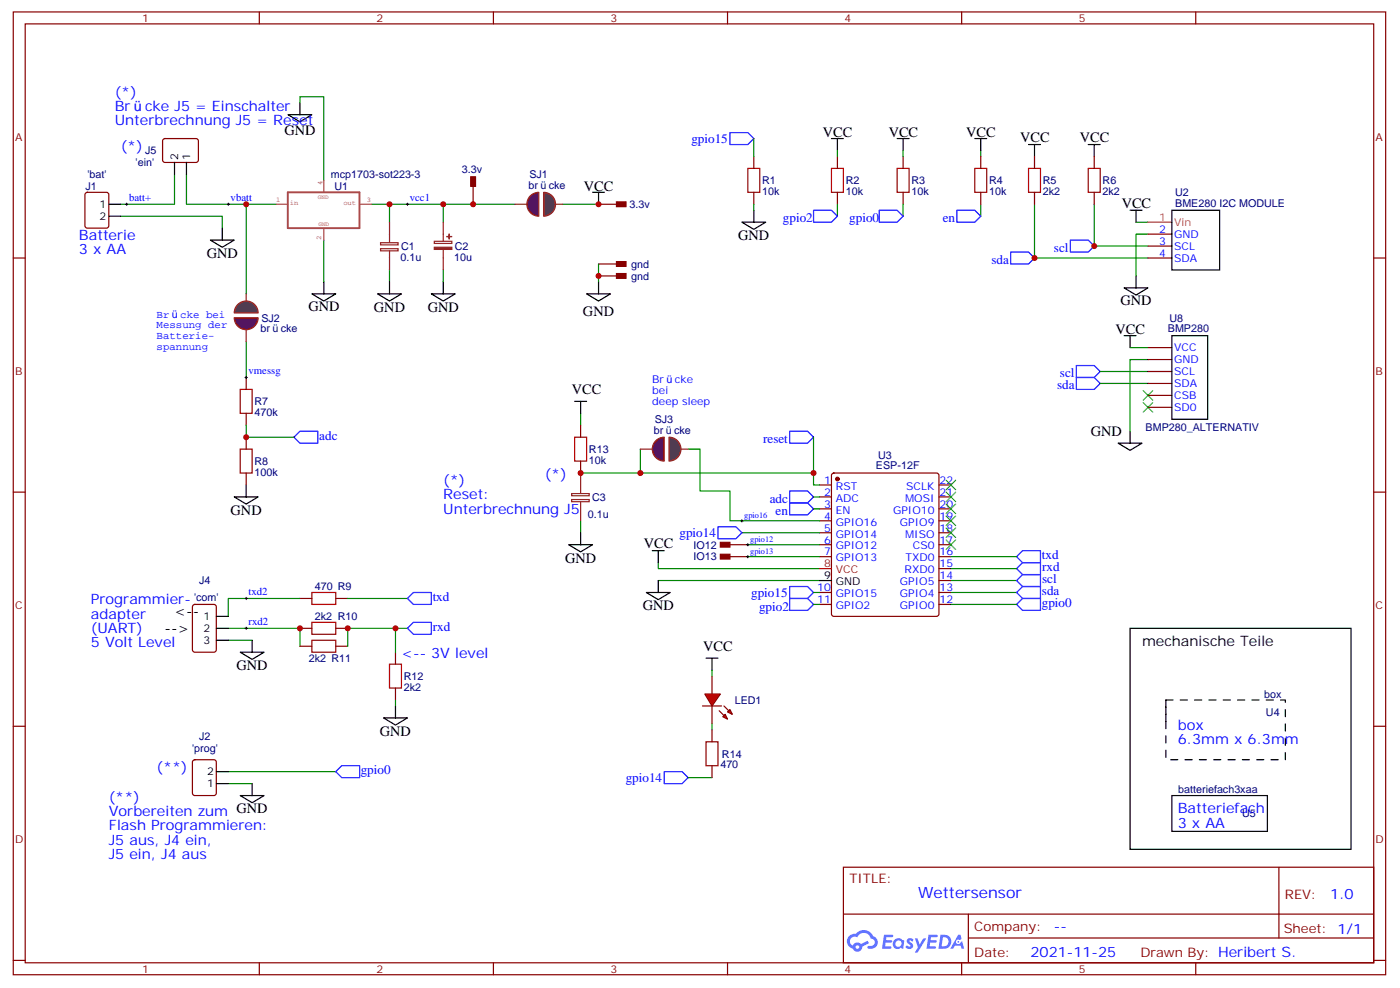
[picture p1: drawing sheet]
<svg xmlns="http://www.w3.org/2000/svg" width="413mm" height="292mm" viewBox="0 0 413 292" stroke-linecap="round" stroke-linejoin="round" font-family="sans-serif">
<g fill="none" stroke="#870000" stroke-width=".35">
<path d="M3.9 3.5h405.4v284.4h-405.4zM7.4 7.1h398.3v277.2h-398.3zM76.6 3.5v3.6M145.7 3.5v3.6M214.9 3.5v3.6M284 3.5v3.6M353.2 3.5v3.6M3.9 76.2h3.5M405.7 76.2h3.6M3.9 145.3h3.5M405.7 145.3h3.6M3.9 214.5h3.5"/>
<path d="M405.7 214.5h3.6M249.1 256.1h156.6v28.2h-156.6zM377.7 256.1v20.9M249.1 270h156.5M286 277h119.6M286 270v14.1M3.9 283.6h3.5M76.6 284.3v3.6M145.7 284.3v3.6M214.9 284.3v3.6M284 284.3v3.6M353.2 284.3v3.6"/>
<path d="M405.7 283.6h3.6"/>
</g>
<g fill="#5487ff">
<path d="M268.1 277.3a1.22 1.22 0 0 1 1.7 .3l-.4 .5a.47 .47 0 0 0-.3-.4 .47 .47 0 0 0-.5 .2l.1 .3a1.14 1.14 0 0 1 .8 1.7 1.14 1.14 0 0 1-1.9 0l-.2-.2 .5-.5 .7 .4a.29 .29 0 0 0 .3-.3 .29 .29 0 0 0-.2-.3 1.04 1.04 0 0 1-.6-1.7z"/>
<path d="M261.1 276h2.3l.4 .2-.2 .5-1.8 .1-.1 .8h1.5l.3 .4-.4 .4h-1.5l-.2 1.1h1.7l.2 .3-.2 .3-2.6 .1z"/>
<path d="M274.2 276h2.4l.3 .2-.1 .5-1.8 .1-.2 .8h1.6l.3 .4-.4 .4h-1.6l-.1 1.1h1.7l.2 .3-.2 .3-2.7 .1z"/>
<path d="M283 276.1h.7l.3 1.2-.6 .3a.69 .69 0 0 0-1 .3 .69 .69 0 0 0 .4 1 .69 .69 0 0 0 .9-.7l.5-.2 .6 2.2h-.8l-.3-.9h-1.7l-.5 .9h-.8z"/>
<path d="M270.2 277.1h.8l.6 1.8 1.1-1.8h.9l-2.6 4.2h-.8l.9-1.5z"/>
<path d="M277.8 276.1l-.6 4.1h1.3a2.11 2.11 0 0 0 2.5-2.1 2.11 2.11 0 0 0-2.5-2zM278.5 276.8a1.39 1.39 0 0 1 1.7 1.4 1.39 1.39 0 0 1-1.8 1.3h-.3z"/>
<path d="M264.1 277.7a1.54 1.54 0 0 0-.1 2.1 1.54 1.54 0 0 0 2.1 .2l.7 .2 .3-2.3-.2-.2-.4-.1a1.49 1.49 0 0 0-2.4 .1zM264.3 278.7a.95 .95 0 0 1 1.9 0 .95 .95 0 0 1-1.9 0z"/>
<path d="M250.8 276.4a2.18 2.18 0 0 0 1.1 3.7 1.44 1.44 0 0 0 1.6 1 1.44 1.44 0 0 0 1.2-1.5l2-1-.5-.8-1.9 1a1.47 1.47 0 0 0-2.4 .4 1.39 1.39 0 0 1-.7-1.9 1.39 1.39 0 0 1 2-.5 2.12 2.12 0 0 1 2.2-1.3 2.12 2.12 0 0 1 1.9 1.7 1.14 1.14 0 0 1 1 1.4 1.14 1.14 0 0 1-1.6 .8 .43 .43 0 0 0-.5 .3 .43 .43 0 0 0 .4 .5 1.98 1.98 0 0 0 2.5-1.2 1.98 1.98 0 0 0-1.2-2.5 3.1 3.1 0 0 0-5.3-.7l-.9 .1zM252.7 279.7a.55 .55 0 0 1 1.1 0 .55 .55 0 0 1-1.1 0z"/>
<circle cx="283" cy="278.1" r=".26"/>
</g>
<g fill="none" stroke="#008700" stroke-width=".35">
<path d="M88.6 30.3v-1.7h7v24.7M55.1 51.5v8.8h17.6v26.5M247.3 44.4v1.8M266.7 44.4v1.8M289.7 44.4v1.8M35.7 63.9h30v3.5M95.6 70.9v12.4M109.7 60.3h5.3v5.3M115 60.3h15.9v5.3M115 79.7v3.6M222.6 60.3v1.8M247.3 60.3v3.6"/>
<path d="M266.7 60.3v3.6M289.7 60.3v3.6M305.5 60.3v15.9h33.6M323.2 60.3v12.4h15.9M335.5 65.6h3.6M339.1 69.1h-3.6v12.4M72.7 100.9v10.6M72.7 125.6v3.5h14.1M171.5 139.7h68.8M171.5 122.1v3.5M203.2 132.6h3.6v12.4h8.8v8.8h26.4M240.3 129.1v14.1h1.7"/>
<path d="M171.5 153.8v3.5M240.3 150.3h1.7M240.3 146.8h1.7M88.6 176.7h-21.2v5.3M194.4 166.2v1.7h47.6M194.4 171.4h47.6M240.3 175h1.7M240.3 178.5h1.7M280.8 178.5h19.4M280.8 171.4h19.4M280.8 175h19.4M280.8 164.4h19.4"/>
<path d="M280.8 167.9h19.4M67.4 185.6h21.2v5.3M67.4 189.1h7.1M102.7 185.6v5.3M116.8 185.6v7M67.4 227.9h31.8M67.4 231.4h7.1"/>
</g>
<g fill="none" stroke="#00f" stroke-width=".35">
<path d="M215.6 39.2h5.3l1.7 1.7-1.7 1.8h-5.3zM240.3 62.1h5.3l1.7 1.8-1.7 1.7h-5.3zM259.7 62.1h5.3l1.7 1.8-1.7 1.7h-5.3zM282.6 62.1h5.3l1.8 1.8-1.8 1.7h-5.3zM298.5 74.4h5.3l1.7 1.8-1.7 1.8h-5.3zM316.1 70.9h5.3l1.8 1.8-1.8 1.7h-5.3zM86.8 129.1l1.8-1.7h5.3v3.5h-5.3zM233.2 127.4h5.3l1.8 1.7-1.8 1.8h-5.3zM233.2 148.5h5.3l1.8 1.8-1.8 1.7h-5.3zM233.2 145h5.3l1.8 1.8-1.8 1.7h-5.3zM233.2 176.7h5.3l1.8 1.8-1.8 1.8h-5.3zM233.2 173.2h5.3l1.8 1.8-1.8 1.7h-5.3z"/>
<path d="M300.2 171.4l1.8-1.7h5.3v3.5h-5.3zM300.2 164.4l1.8-1.8h5.3v3.6h-5.3zM300.2 167.9l1.8-1.7h5.3v3.5h-5.3zM302 173.2h5.3v3.5h-5.3l-1.8-1.7zM302 176.7h5.3v3.6h-5.3l-1.8-1.8zM99.2 227.9l1.7-1.8h5.3v3.6h-5.3z"/>
</g>
<g fill="none" stroke="#000" stroke-width=".35">
<path d="M85.1 33.9h7l-3.5 2.1zM88.6 30.3v3.6M175 56.8h3.5M176.8 56.8v3.5M245.6 40.9h3.5M247.3 40.9v3.5M265 40.9h3.5M266.7 40.9v3.5M287.9 40.9h3.5M289.7 40.9v3.5M303.8 42.7h3.5M305.5 42.7v3.5"/>
<path d="M321.4 42.7h3.5M323.2 42.7v3.5M62.1 70.9h7.1l-3.5 2.1zM65.7 67.4v3.5M219.1 65.6h7.1l-3.6 2.1zM222.6 62.1v3.5M333.8 62.1h3.5M335.5 62.1v3.5M346.1 62.1h14.1v17.6h-14.1zM92.1 86.8h7.1l-3.6 2.1zM95.6 83.3v3.5M111.5 86.8h7.1l-3.6 2.1z"/>
<path d="M115 83.3v3.5M127.4 86.8h7l-3.5 2.1zM130.9 83.3v3.5M332 85h7.1l-3.6 2.1zM335.5 81.5v3.5M169.7 118.5h3.5M171.5 118.5v3.6M69.2 146.8h7l-3.5 2.1zM72.7 143.2v3.6M171.5 157.3v3.6M168 160.9h7l-3.5 2.1zM190.9 175h7l-3.5 2.1z"/>
<path d="M192.7 162.6h3.5M194.4 162.6v3.6M194.4 171.4v3.6M242 171.4h3.6M70.9 192.6h7.1l-3.5 2.1zM74.5 189.1v3.5M113.3 212h7l-3.5 2.1zM116.8 208.5v3.5M70.9 234.9h7.1l-3.5 2.2zM74.5 231.4v3.5M346.1 234.9h28.2v10.6h-28.2z"/>
</g>
<g fill="none" stroke="#a10000" stroke-width=".35">
<path d="M220.9 49.7h3.5v7.1h-3.5zM245.6 49.7h3.5v7.1h-3.5zM265 49.7h3.5v7.1h-3.5zM287.9 49.7h3.5v7.1h-3.5zM303.8 49.7h3.5v7.1h-3.5zM321.4 49.7h3.5v7.1h-3.5zM70.9 115h3.6v7.1h-3.6zM70.9 132.6h3.6v7.1h-3.6zM169.7 129.1h3.5v7.1h-3.5zM92.1 175h7.1v3.5h-7.1zM92.1 183.8h7.1v3.5h-7.1zM92.1 189.1h7.1v3.5h-7.1z"/>
<path d="M115 196.1h3.6v7.1h-3.6z"/>
</g>
<g fill="none" stroke="#870000" stroke-width=".35">
<path d="M222.6 46.2v3.5M222.6 56.8v3.5M247.3 46.2v3.5M247.3 56.8v3.5M266.7 46.2v3.5M266.7 56.8v3.5M289.7 46.2v3.5M289.7 56.8v3.5M305.5 46.2v3.5M305.5 56.8v3.5M323.2 46.2v3.5M323.2 56.8v3.5"/>
<path d="M339.1 69.1h7M339.1 72.7h7M339.1 76.2h7M72.7 111.5v3.5M72.7 122.1v3.5M72.7 129.1v3.5M72.7 139.7v3.5M171.5 125.6v3.5M171.5 136.2v3.5M245.8 139.9l.5-.2h30.3l.5 .2 .2 .5v40.9l-.2 .5-.5 .2h-30.3l-.5-.2-.2-.5v-40.9zM242 143.2h3.6M242 146.8h3.6"/>
<path d="M242 150.3h3.6M242 153.8h3.6M242 157.3h3.6M277.3 143.2h3.5M277.3 146.8h3.5M277.3 150.3h3.5M277.3 153.8h3.5M277.3 157.3h3.5M88.6 176.7h3.5M99.2 176.7h3.5M242 160.9h3.6M242 164.4h3.6"/>
<path d="M242 175h3.6M242 178.5h3.6M277.3 160.9h3.5M277.3 164.4h3.5M277.3 175h3.5M277.3 178.5h3.5M277.3 171.4h3.5M277.3 167.9h3.5M88.6 185.6h3.5M88.6 190.9h3.5M99.2 185.6h3.5M99.2 190.9h3.5"/>
<path d="M116.8 192.6v3.5M116.8 203.2v3.5"/>
</g>
<circle cx="247.3" cy="141.5" r=".53" fill="#870000" stroke="#870000" stroke-width=".35"/>
<path d="M242 167.9h3.6" fill="none" stroke="#f00" stroke-width=".35"/>
<path d="M279.4 141.8l2.9 2.8M279.4 145.3l2.9 2.9M279.4 148.9l2.9 2.8M279.4 152.4l2.9 2.8M279.4 155.9l2.9 2.8M279.4 159.5l2.9 2.8M282.3 141.8l-2.9 2.8M282.3 145.3l-2.9 2.9M282.3 148.9l-2.9 2.8M282.3 152.4l-2.9 2.8M282.3 155.9l-2.9 2.8M282.3 159.5l-2.9 2.8" fill="none" stroke="#3c3" stroke-width=".35"/>
<path d="M339.1 65.6h7" fill="none" stroke="#f60" stroke-width=".35"/>
<path d="M344.3 206.7h35.3v17.7h-35.3v-17.7v7.1" fill="none" stroke="#000" stroke-width=".35" stroke-dasharray="2.1 2.1"/>
<path d="M85 56.8h21.2v10.6h-21.2z" fill="none" stroke="#a64a4a" stroke-width=".56"/>
<path d="M95.6 53.3v3.4M81.5 60.3h3.5M95.6 67.4v3.5M106.3 60.3h3.4" fill="none" stroke="#a64a4a" stroke-width=".35"/>
<path d="M112.4 71.7h5.2v.6h-5.2zM112.4 73.4h5.2v.7h-5.2zM115 65.6v6M115 74.1v5.6M171.5 139.7v6M168.8 145.8h5.2v.6h-5.2zM168.8 147.5h5.2v.7h-5.2zM171.5 148.2v5.6" fill="none" stroke="#8c2424" stroke-width=".35"/>
<path d="M212.8 160.2h2.8v1.4h-2.8z" fill="#600" stroke="#870000" stroke-width=".35"/>
<path d="M213.8 160.9h7.1" fill="none" stroke="#870000" stroke-width=".35"/>
<path d="M212.8 163.7h2.8v1.4h-2.8z" fill="#600" stroke="#870000" stroke-width=".35"/>
<path d="M213.8 164.4h7.1" fill="none" stroke="#870000" stroke-width=".35"/>
<path d="M139 52.2h1.4v2.8h-1.4z" fill="#600" stroke="#870000" stroke-width=".35"/>
<path d="M139.7 53.3v7" fill="none" stroke="#870000" stroke-width=".35"/>
<path d="M51.5 51.5v8.8h-15.8M222.6 40.9v5.3M130.9 79.7v3.6M219.1 157.3h22.9M102.7 176.7h17.6M220.9 160.9h21.1M220.9 164.4h21.1M102.7 185.6h17.6M116.8 206.7v1.8" fill="none" stroke="#008700" stroke-width=".35"/>
<g fill="none" stroke="#000" stroke-width=".3">
<path d="M37.4 60v.7M67.4 60v.7M37.1 60.3h.7M67.1 60.3h.7M72.4 111.5h.7M72.7 111.1v.7M218.8 153.8h.7M219.1 153.5v.7M72.4 176.7h.7M72.7 176.4v.7M220.5 160.9h.7M220.5 164.4h.7"/>
<path d="M220.9 160.5v.7M220.9 164v.7M72.4 185.6h.7M72.7 185.2v.7"/>
</g>
<path d="M120.3 176.7l1.8-1.7h5.3v3.5h-5.3zM122.1 183.8h5.3v3.5h-5.3l-1.8-1.7z" fill="none" stroke="#00f" stroke-width=".35"/>
<path d="M173.2 86.8h7.1l-3.5 2.1zM176.8 83.3v3.5M333.8 185.6h65.2v65.2h-65.2z" fill="none" stroke="#000" stroke-width=".35"/>
<path d="M128.3 71.3h5.2v.6h-5.2zM130.9 65.6v5.7M130.9 73.7v6" fill="none" stroke="#8c2424" stroke-width=".35"/>
<g fill="#8c2424" stroke="#8c2424" stroke-width=".35">
<path d="M128.3 73h5.2v.7h-5.2z"/>
<path d="M132 69.8l1.4 .1z"/>
<path d="M132.6 69.1l.1 1.5z"/>
</g>
<path d="M182.1 80.8h2.8v1.4h-2.8z" fill="#600" stroke="#870000" stroke-width=".35"/>
<path d="M176.8 81.5h7" fill="none" stroke="#870000" stroke-width=".35"/>
<path d="M72.7 60.3h8.8" fill="none" stroke="#008700" stroke-width=".35"/>
<path d="M182.1 77.3h2.8v1.4h-2.8z" fill="#600" stroke="#870000" stroke-width=".35"/>
<path d="M176.8 78h7" fill="none" stroke="#870000" stroke-width=".35"/>
<path d="M182.1 59.6h2.8v1.4h-2.8z" fill="#600" stroke="#870000" stroke-width=".35"/>
<path d="M176.8 60.3h7M339.1 102.7h7M339.1 106.2h7M339.1 113.2h7M339.1 109.7h7M339.1 116.8h7M339.1 120.3h7" fill="none" stroke="#870000" stroke-width=".35"/>
<path d="M130.9 60.3h21.2M166.2 60.3h10.6M176.8 78v5.3M324.9 109.7h14.2M324.9 113.2h14.2M333.8 102.7h5.3M339.1 106.2h-5.3v21.2M189.1 132.6v7.1" fill="none" stroke="#008700" stroke-width=".35"/>
<path d="M332 99.1h3.5M333.8 99.1v3.6M346.1 99.1h10.6v24.7h-10.6zM330.2 130.9h7.1l-3.5 2.1zM333.8 127.4v3.5" fill="none" stroke="#000" stroke-width=".35"/>
<path d="M317.9 111.5h5.3l1.7 1.7-1.7 1.8h-5.3zM317.9 107.9h5.3l1.7 1.8-1.7 1.8h-5.3z" fill="none" stroke="#00f" stroke-width=".35"/>
<path d="M337.6 115.4l2.9 2.8M337.6 118.9l2.9 2.8M340.5 115.4l-2.9 2.8M340.5 118.9l-2.9 2.8" fill="none" stroke="#3c3" stroke-width=".35"/>
<path d="M120.3 60v.7M120 60.3h.7" fill="none" stroke="#000" stroke-width=".3"/>
<path d="M152.1 60.3h4.9M162.7 60.3h3.5" fill="none" stroke="#8c2424" stroke-width=".35"/>
<path d="M156.6 57.8a3.5 3.5 0 0 1 2.5-1v7.1a3.5 3.5 0 0 1-3.2-2.2 3.5 3.5 0 0 1 .7-3.9z" fill="#603" stroke="#8c2424" stroke-width=".35"/>
<path d="M160.5 56.8a3.5 3.5 0 0 1 3.6 3.5 3.5 3.5 0 0 1-3.6 3.6z" fill="#633" stroke="#8c2424" stroke-width=".35"/>
<path d="M72.7 86.8v3.5M72.7 96v4.9" fill="none" stroke="#8c2424" stroke-width=".35"/>
<path d="M69.2 93.8h7a3.5 3.5 0 0 1-3.5 3.6 3.5 3.5 0 0 1-3.5-3.6z" fill="#603" stroke="#8c2424" stroke-width=".35"/>
<path d="M70.2 89.9a3.5 3.5 0 0 1 3.9-.7 3.5 3.5 0 0 1 2.1 3.2h-7a3.5 3.5 0 0 1 1-2.5z" fill="#633" stroke="#8c2424" stroke-width=".35"/>
<path d="M189.1 132.6h5M199.7 132.6h3.5" fill="none" stroke="#8c2424" stroke-width=".35"/>
<path d="M193.7 130.2a3.5 3.5 0 0 1 2.5-1.1v7.1a3.5 3.5 0 0 1-3.3-2.2 3.5 3.5 0 0 1 .8-3.8z" fill="#603" stroke="#8c2424" stroke-width=".35"/>
<path d="M197.6 129.1a3.5 3.5 0 0 1 3.5 3.5 3.5 3.5 0 0 1-3.5 3.6z" fill="#633" stroke="#8c2424" stroke-width=".35"/>
<path d="M212.1 155.6h5.2l1.8 1.7-1.8 1.8h-5.2zM196.2 227.9h5.3l1.7 1.8-1.7 1.7h-5.3z" fill="none" stroke="#00f" stroke-width=".35"/>
<path d="M208.5 194.4h3.6M210.3 194.4v3.5" fill="none" stroke="#000" stroke-width=".35"/>
<path d="M210.3 197.9v1.8M210.3 213.8v1.7M203.2 229.7h7.1" fill="none" stroke="#008700" stroke-width=".35"/>
<g fill="#f00" stroke="#870000" stroke-width=".35">
<path d="M208.2 205h4.6l-2.5 3.5z"/>
<path d="M207.5 208.5h5.6z"/>
</g>
<g fill="#870000" stroke="#870000" stroke-width=".35">
<path d="M213.8 208.5l1.4 1.4z"/>
<path d="M212.4 209.9l1.4 1.4z"/>
</g>
<g fill="#f00" stroke="#870000" stroke-width=".35">
<path d="M214.9 210.3l.7-.8 .7 1.5z"/>
<path d="M214.2 211l.7 1.4-1.4-.7z"/>
</g>
<path d="M25.3 57l.5-.2h5.6l.7 .4v9.5l-.4 .6-5.9 .1-.7-.5v-9.4zM48.2 41.1l.5-.2 9.5 .1 .4 .6-.1 5.9-.6 .5-9.5-.1-.4-.6v-5.7zM57.1 178.7l.4-.2h5.7l.6 .4 .1 13-.5 .7h-5.9l-.6-.4-.1-13zM210.3 199.7v5.3M210.3 208.5v5.3M210.3 215.5v3.6M57.1 224.6l.4-.2h5.7l.6 .4 .1 9.4-.5 .7h-5.9l-.6-.4-.1-9.4zM210.3 226.1v3.6" fill="none" stroke="#870000" stroke-width=".35"/>
<path d="M208.5 219.1h3.6v7h-3.6z" fill="none" stroke="#a10000" stroke-width=".35"/>
<path d="M51.5 48v3.5M55.1 48v3.5M32.1 60.3h3.6M32.1 63.9h3.6M63.9 189.1h3.5M63.9 182h3.5M63.9 185.6h3.5M63.9 231.4h3.5M63.9 227.9h3.5" fill="none" stroke="#000" stroke-width=".35"/>
<g fill="#c00">
<circle cx="305.5" cy="76.2" r=".88"/>
<circle cx="323.2" cy="72.7" r=".88"/>
<circle cx="240.3" cy="139.7" r=".88"/>
<circle cx="88.6" cy="185.6" r=".88"/>
<circle cx="102.7" cy="185.6" r=".88"/>
<circle cx="72.7" cy="129.1" r=".88"/>
<circle cx="116.8" cy="185.6" r=".88"/>
<circle cx="72.7" cy="60.3" r=".88"/>
<circle cx="171.5" cy="139.7" r=".88"/>
<circle cx="115" cy="60.3" r=".88"/>
<circle cx="130.9" cy="60.3" r=".88"/>
<circle cx="139.7" cy="60.3" r=".88"/>
<circle cx="176.8" cy="60.3" r=".88"/>
<circle cx="176.8" cy="81.5" r=".88"/>
<circle cx="189.1" cy="139.7" r=".88"/>
</g>
<text font-size="4.6" fill="#00f" x="271.2" y="265.1">Wettersensor</text>
<g font-size="4.2" fill="#00f">
<text x="33.9" y="28.6">(*)</text>
<text x="33.9" y="32.8">Br</text>
<text x="42.8" y="32.8">cke J5 = Einschalter</text>
<text x="33.9" y="37">Unterbrechnung J5 = Reset</text>
<text x="35.7" y="44.4">(*)</text>
<text x="23.3" y="70.9">Batterie</text>
<text x="23.3" y="75.1">3 x AA</text>
<text x="130.9" y="143.2">(*)</text>
<text x="160.9" y="141.5">(*)</text>
<text x="130.9" y="147.5">Reset:</text>
<text x="130.9" y="151.7">Unterbrechnung J5</text>
<text x="26.8" y="178.5">Programmier-</text>
<text x="26.8" y="182.7">adapter</text>
<text x="26.8" y="187">(UART)</text>
<text x="26.8" y="191.2">5 Volt Level</text>
<text x="118.6" y="194.4">&lt;-- 3V level</text>
<text x="347.9" y="215.5">box</text>
<text x="347.9" y="219.8">6.3mm x 6.3mm</text>
<text x="46.2" y="227.9">(**)</text>
<text x="32.1" y="236.7">(**)</text>
<text x="32.1" y="240.9">Vorbereiten zum GND</text>
<text x="32.1" y="245.2">Flash Programmieren:</text>
<text x="347.9" y="240.2">Batteriefach</text>
<text x="347.9" y="244.5">3 x AA</text>
<text x="32.1" y="249.4">J5 aus, J4 ein,</text>
<text x="32.1" y="253.6">J5 ein, J4 aus</text>
<text x="392.9" y="265.4">1.0</text>
<text x="311.3" y="274.9">--</text>
<text x="304.3" y="282.7">2021-11-25</text>
</g>
<g font-size="4.2">
<text x="84" y="39.9">GND</text>
<text x="243.1" y="40.6">VCC</text>
<text x="262.5" y="40.6">VCC</text>
<text x="285.4" y="40.6">VCC</text>
<text x="301.3" y="42">VCC</text>
<text x="318.9" y="42">VCC</text>
<text x="172.5" y="56.4">VCC</text>
<text x="331.3" y="61.4">VCC</text>
<text x="218.1" y="70.9">GND</text>
<text x="61.1" y="76.2">GND</text>
<text x="331" y="90">GND</text>
<text x="91.1" y="91.7">GND</text>
<text x="110.5" y="92.1">GND</text>
<text x="126.3" y="92.1">GND</text>
<text x="172.2" y="93.3">GND</text>
<text x="329.4" y="98.7">VCC</text>
<text x="168.9" y="116.4">VCC</text>
<text x="322.1" y="128.7">GND</text>
<text x="68.1" y="152">GND</text>
<text x="190.2" y="161.9">VCC</text>
<text x="166.9" y="166.2">GND</text>
<text x="51.5" y="182">&lt;--</text>
<text x="189.8" y="180.3">GND</text>
<text x="48.6" y="187">--&gt;</text>
<text x="337.3" y="190.9">mechanische Teile</text>
<text x="69.9" y="197.9">GND</text>
<text x="207.7" y="192.3">VCC</text>
<text x="112.2" y="217.3">GND</text>
</g>
<g font-size="3.9" fill="#00f">
<text x="204.2" y="42.2">gpio15</text>
<text x="231.2" y="65.7">gpio2</text>
<text x="250.8" y="65.6">gpio0</text>
<text x="278.4" y="65.6">en</text>
<text x="292.8" y="78">sda</text>
<text x="311.3" y="74.4">scl</text>
<text x="313.1" y="111.5">scl</text>
<text x="312.2" y="115">sda</text>
<text x="94.3" y="129.8">adc</text>
<text x="225.4" y="130.9">reset</text>
<text x="227.3" y="148.5">adc</text>
<text x="229" y="152">en</text>
<text x="200.7" y="158.6">gpio14</text>
<text x="307.7" y="165.1">txd</text>
<text x="307.8" y="168.6">rxd</text>
<text x="307.8" y="172.1">scl</text>
<text x="127.8" y="177.5">txd</text>
<text x="221.8" y="176.3">gpio15</text>
<text x="307.7" y="179.3">gpio0</text>
<text x="307.7" y="175.7">sda</text>
<text x="224.2" y="180.4">gpio2</text>
<text x="127.9" y="186.3">rxd</text>
<text x="106.5" y="228.6">gpio0</text>
<text x="184.8" y="231">gpio14</text>
</g>
<g font-size="3.9" fill="#800">
<text x="250.9" y="260.7">TITLE:</text>
<text x="379.5" y="265.4">REV:</text>
<text x="287.8" y="274.9">Company:</text>
<text x="379.1" y="275.5">Sheet: 1/1</text>
<text x="287.8" y="282.6">Date:</text>
<text x="336.8" y="282.7">Drawn By: Heribert S.</text>
</g>
<g font-size="3.2" fill="#800">
<text x="42" y="6.5">1</text>
<text x="111.2" y="6.5">2</text>
<text x="180.3" y="6.5">3</text>
<text x="249.4" y="6.5">4</text>
<text x="318.6" y="6.5">5</text>
<text x="4.4" y="41.6">A</text>
<text x="406.3" y="41.6">A</text>
<text x="4.4" y="110.8">B</text>
<text x="406.3" y="110.8">B</text>
<text x="4.4" y="179.9">C</text>
<text x="406.3" y="179.9">C</text>
<text x="4.4" y="249.1">D</text>
<text x="406.3" y="249.1">D</text>
<text x="42" y="287.3">1</text>
<text x="111.2" y="287.3">2</text>
<text x="180.3" y="287.3">3</text>
<text x="249.4" y="287.3">4</text>
<text x="318.6" y="287.3">5</text>
</g>
<g font-size="3.2" fill="#000080">
<text x="42.8" y="45.6">J5</text>
<text x="25.9" y="52.6">'bat'</text>
<text x="40.1" y="49">'ein'</text>
<text x="97.7" y="52.6">mcp1703-sot223-3</text>
<text x="136.4" y="51.2">3.3v</text>
<text x="156.3" y="52.5">SJ1</text>
<text x="25.3" y="56.2">J1</text>
<text x="98.8" y="56.2">U1</text>
<text x="156.1" y="55.7">br</text>
<text x="162.1" y="55.7">cke</text>
<text x="225.1" y="57.6">10k</text>
<text x="225.1" y="54.4">R1</text>
<text x="249.8" y="57.6">10k</text>
<text x="249.8" y="54.4">R2</text>
<text x="269.2" y="57.6">10k</text>
<text x="269.2" y="54.4">R3</text>
<text x="292.1" y="57.6">10k</text>
<text x="292.1" y="54.4">R4</text>
<text x="308" y="57.6">2k2</text>
<text x="308" y="54.4">R5</text>
<text x="325.6" y="57.6">2k2</text>
<text x="325.6" y="54.4">R6</text>
<text x="347.1" y="57.8">U2</text>
<text x="186" y="61.5">3.3v</text>
<text x="347.1" y="61">BME280 I2C MODULE</text>
<text x="118.3" y="77">0.1u</text>
<text x="118.5" y="73.8">C1</text>
<text x="134.2" y="77">10u</text>
<text x="134.3" y="73.8">C2</text>
<text x="186.4" y="82.6">gnd</text>
<text x="186.4" y="79.1">gnd</text>
<text x="77.2" y="95">SJ2</text>
<text x="345.4" y="95.1">U8</text>
<text x="76.9" y="98.2">br</text>
<text x="82.9" y="98.2">cke</text>
<text x="344.9" y="98.1">BMP280</text>
<text x="75.2" y="119.7">R7</text>
<text x="75.2" y="122.9">470k</text>
<text x="193.4" y="124.8">SJ3</text>
<text x="193.1" y="128.1">br</text>
<text x="199.1" y="128.1">cke</text>
<text x="338.3" y="127.4">BMP280_ALTERNATIV</text>
<text x="75.2" y="137.3">R8</text>
<text x="174" y="137">10k</text>
<text x="174" y="133.8">R13</text>
<text x="259.4" y="135.5">U3</text>
<text x="75.2" y="140.5">100k</text>
<text x="258.7" y="138.6">ESP-12F</text>
<text x="174.9" y="147.9">C3</text>
<text x="173.6" y="153.1">0.1u</text>
<text x="204.9" y="162">IO12</text>
<text x="204.9" y="165.5">IO13</text>
<text x="58.8" y="172.6">J4</text>
<text x="57.3" y="177.4">'com'</text>
<text x="93" y="174.4">470 R9</text>
<text x="93" y="183.2">2k2 R10</text>
<text x="91.3" y="195.5">2k2 R11</text>
<text x="119.3" y="200.8">R12</text>
<text x="119.3" y="204">2k2</text>
<text x="217" y="207.9">LED1</text>
<text x="373.4" y="206.1">box</text>
<text x="373.9" y="211.4">U4</text>
<text x="56.8" y="222">'prog'</text>
<text x="58.8" y="218.4">J2</text>
<text x="212.8" y="226.7">470</text>
<text x="213.2" y="223.8">R14</text>
<text x="348" y="234.3">batteriefach3xaa</text>
<text x="366.9" y="241.4">U5</text>
</g>
<g font-size="3.2">
<text x="52.6" y="47.3" transform="rotate(-90 52.6 47.3)">2</text>
<text x="56.1" y="47.3" transform="rotate(-90 56.1 47.3)">1</text>
<text x="29.4" y="61.4">1</text>
<text x="29.4" y="64.9">2</text>
<text x="243.4" y="171.1">9</text>
<text x="246.9" y="172.9">GND</text>
<text x="60.1" y="183.1">1</text>
<text x="60.1" y="190.1">3</text>
<text x="60.1" y="186.6">2</text>
<text x="61.2" y="232.5">1</text>
<text x="61.2" y="229">2</text>
</g>
<g font-size="3.2" fill="#00f">
<text x="38.1" y="59.4">batt+</text>
<text x="68.1" y="59.4">vbatt</text>
<text x="121" y="59.4">vcc1</text>
<text x="342.3" y="68.8">2</text>
<text x="346.8" y="70.2">GND</text>
<text x="342.3" y="72.3">3</text>
<text x="342.3" y="75.8">4</text>
<text x="346.8" y="73.7">SCL</text>
<text x="346.8" y="77.3">SDA</text>
<text x="46.2" y="93.8">Br</text>
<text x="53.2" y="93.8">cke bei</text>
<text x="46.2" y="97">Messung der</text>
<text x="46.2" y="100.2">Batterie-</text>
<text x="46.2" y="103.4">spannung</text>
<text x="346.8" y="103.7">VCC</text>
<text x="346.8" y="107.2">GND</text>
<text x="73.4" y="110.6">vmessg</text>
<text x="192.7" y="113.2">Br</text>
<text x="199.4" y="113.2">cke</text>
<text x="346.8" y="110.8">SCL</text>
<text x="192.7" y="116.4">bei</text>
<text x="192.7" y="119.6">deep sleep</text>
<text x="346.8" y="114.3">SDA</text>
<text x="346.8" y="117.8">CSB</text>
<text x="346.8" y="121.4">SD0</text>
<text x="243.4" y="142.9">1</text>
<text x="277.5" y="142.9">22</text>
<text x="243.4" y="146.4">2</text>
<text x="243.4" y="149.9">3</text>
<text x="246.9" y="144.6">RST</text>
<text x="246.9" y="148.2">ADC</text>
<text x="267.3" y="148.2">MOSI</text>
<text x="267.7" y="144.6">SCLK</text>
<text x="277.5" y="149.9">20</text>
<text x="277.5" y="146.4">21</text>
<text x="243.4" y="153.5">4</text>
<text x="246.9" y="151.7">EN</text>
<text x="246.9" y="155.2">GPIO16</text>
<text x="263.8" y="151.7">GPIO10</text>
<text x="265.8" y="155.2">GPIO9</text>
<text x="277.5" y="153.5">19</text>
<text x="243.4" y="157">5</text>
<text x="243.4" y="160.5">6</text>
<text x="246.9" y="158.7">GPIO14</text>
<text x="267.3" y="158.7">MISO</text>
<text x="277.5" y="160.5">17</text>
<text x="277.5" y="157">18</text>
<text x="243.4" y="164">7</text>
<text x="246.9" y="162.3">GPIO12</text>
<text x="246.9" y="165.8">GPIO13</text>
<text x="267.4" y="165.8">TXD0</text>
<text x="269.6" y="162.3">CS0</text>
<text x="277.5" y="167.6">15</text>
<text x="277.5" y="164">16</text>
<text x="265.8" y="172.9">GPIO5</text>
<text x="267.2" y="169.3">RXD0</text>
<text x="277.5" y="171.1">14</text>
<text x="73.4" y="175.9">txd2</text>
<text x="241.4" y="174.6">10</text>
<text x="241.4" y="178.2">11</text>
<text x="246.9" y="176.4">GPIO15</text>
<text x="246.9" y="179.9">GPIO2</text>
<text x="265.8" y="179.9">GPIO0</text>
<text x="265.8" y="176.4">GPIO4</text>
<text x="277.5" y="178.2">12</text>
<text x="277.5" y="174.6">13</text>
<text x="73.4" y="184.7">rxd2</text>
</g>
<g font-size="3.2" fill="#f60">
<text x="342.3" y="65.3">1</text>
<text x="346.8" y="66.7">Vin</text>
</g>
<g font-size="3.2" fill="#f00">
<text x="243.4" y="167.6">8</text>
<text x="246.9" y="169.3">VCC</text>
</g>
<g font-size="2.5" fill="#00f">
<text x="219.8" y="152.9">gpio16</text>
<text x="221.6" y="160">gpio12</text>
<text x="221.6" y="163.5">gpio13</text>
</g>
<g font-size="2.1" fill="#a54b4b">
<text x="81.6" y="59.6">1</text>
<text x="95.2" y="54.7" transform="rotate(-90 95.2 54.7)">4</text>
<text x="108.3" y="59.6">3</text>
<text x="85.6" y="60.7">in</text>
<text x="101.4" y="60.7">out</text>
<text x="94.9" y="70.8" transform="rotate(-90 94.9 70.8)">2</text>
</g>
<g font-size="1.8" fill="#a54b4b">
<text x="93.9" y="58.9">GND</text>
<text x="94.1" y="66.7">GND</text>
</g>
</svg>
